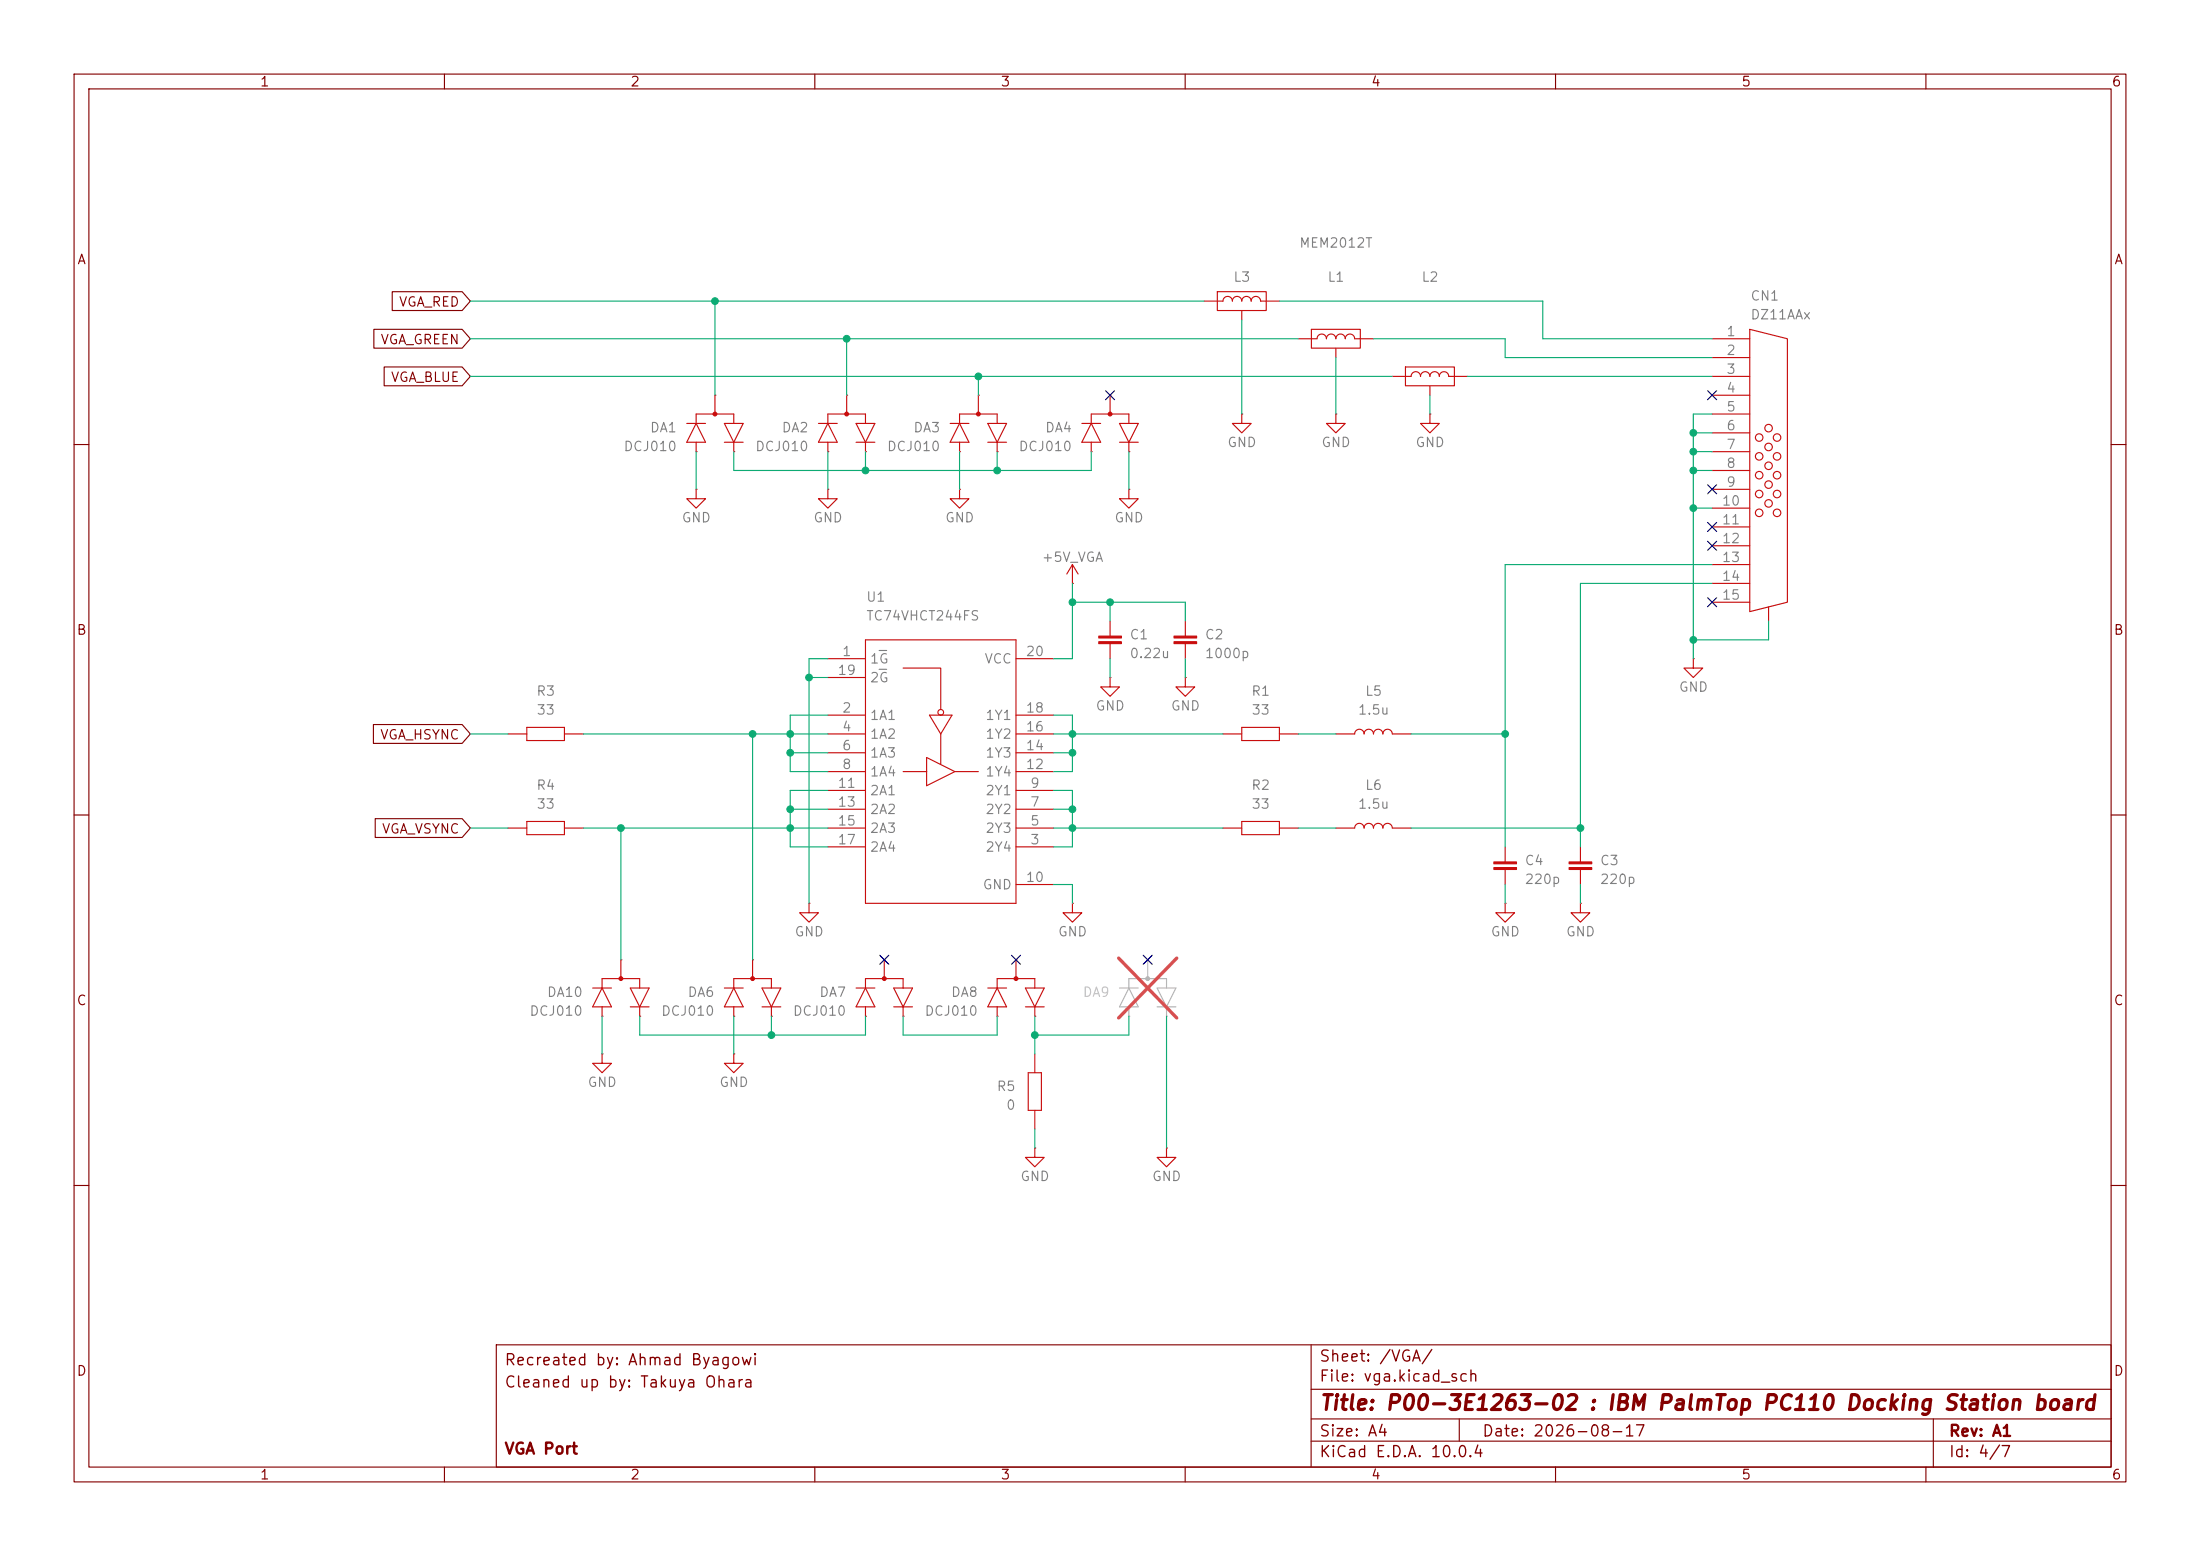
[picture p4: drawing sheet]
<svg xmlns="http://www.w3.org/2000/svg" width="297mm" height="210mm" viewBox="0 0 297 210" stroke-linecap="round" stroke-linejoin="round" font-family="sans-serif">
<g fill="none" stroke="#840000" stroke-width=".15">
<path d="M10 10h277v190h-277zM12 12h273v186h-273zM60 10v2M110 10v2M160 10v2M210 10v2M260 10v2M53 39.4h9.4l1.1 1.2-1.1 1.3h-9.4zM50.5 44.4h11.9l1.1 1.3-1.1 1.3h-11.9zM51.9 49.5h10.5l1.1 1.3-1.1 1.3h-10.5zM10 60h2M285 60h2"/>
<path d="M50.4 97.8h12l1.1 1.3-1.1 1.2h-12zM10 110h2M50.7 110.5h11.7l1.1 1.3-1.1 1.2h-11.7zM285 110h2M10 160h2M285 160h2M60 198v2M67 181.5h218v16.5h-218zM110 198v2M160 198v2M177 194.5h108M177 191.5h108"/>
<path d="M177 187.5h108M177 181.5v16.5M197 191.5v3M210 198v2M260 198v2M261 191.5v6.5"/>
</g>
<g fill="none" stroke="#c90c0c" stroke-width=".15">
<path d="M164.3 39.4h6.6v2.5h-6.6zM92.7 57.2h2.5M94 57.2v-1.3h5.1v1.3M94 57.2l1.2 2.5h-2.5zM94 59.7v1.3M96.5 53.3h.1M96.5 53.3v2.6M97.8 59.7h2.5M97.8 57.2h2.5l-1.2 2.5zM99.1 59.7v1.3M110.5 57.2h2.5M111.8 57.2v-1.3h5v1.3"/>
<path d="M111.8 57.2l1.2 2.5h-2.5zM111.8 59.7v1.3M114.3 53.3h.1M114.3 53.3v2.6M115.6 59.7h2.5M115.6 57.2h2.5l-1.3 2.5zM116.8 59.7v1.3M128.3 57.2h2.5M129.5 57.2v-1.3h5.1v1.3M129.5 57.2l1.3 2.5h-2.5zM129.5 59.7v1.3M132.1 53.3h.1"/>
<path d="M132.1 53.3v2.6M133.3 59.7h2.6M133.3 57.2h2.6l-1.3 2.5zM134.6 59.7v1.3M146 57.2h2.6M147.3 57.2v-1.3h5.1v1.3M147.3 57.2l1.3 2.5h-2.6zM147.3 59.7v1.3M149.9 53.3h.1M149.9 53.3v2.6M151.1 59.7h2.6M151.1 57.2h2.6l-1.3 2.5z"/>
<path d="M152.4 59.7v1.3M162.6 40.6h2.5a.63 .63 0 0 1 .6-.6 .63 .63 0 0 1 .7 .6 .63 .63 0 0 1 .6-.6 .63 .63 0 0 1 .6 .6 .63 .63 0 0 1 .7-.6 .63 .63 0 0 1 .6 .6 .63 .63 0 0 1 .6-.6 .63 .63 0 0 1 .7 .6h2.5M167.6 55.9v1.3h1.3l-1.3 1.2-1.2-1.2h1.2M167.6 55.9h.1M167.6 41.9v1.3M175.3 45.7h2.5a.63 .63 0 0 1 .6-.6 .63 .63 0 0 1 .7 .6 .63 .63 0 0 1 .6-.6 .63 .63 0 0 1 .6 .6 .63 .63 0 0 1 .7-.6 .63 .63 0 0 1 .6 .6 .63 .63 0 0 1 .6-.6 .63 .63 0 0 1 .7 .6h2.5M177 44.5h6.6v2.5h-6.6zM180.3 55.9v1.3h1.3l-1.3 1.2-1.2-1.2h1.2M180.3 55.9h.1M180.3 47v1.3M188 50.8h2.5a.63 .63 0 0 1 .6-.6 .63 .63 0 0 1 .7 .6 .63 .63 0 0 1 .6-.6 .63 .63 0 0 1 .6 .6 .63 .63 0 0 1 .7-.6 .63 .63 0 0 1 .6 .6 .63 .63 0 0 1 .6-.6 .63 .63 0 0 1 .7 .6h2.5M189.7 49.5h6.6v2.6h-6.6z"/>
<path d="M193 55.9v1.3h1.3l-1.3 1.2-1.2-1.2h1.2M193 55.9h.1M193 52.1v1.2M231.1 45.7h5.1M231.1 48.3h5.1M231.1 50.8h5.1M231.1 53.3h5.1M231.1 55.9h5.1M231.1 58.4h5.1M236.2 44.5l5.1 1.2v35.6l-5.1 1.3zM94 66v1.3h1.2l-1.2 1.3-1.3-1.3h1.3M94 66h.1"/>
<path d="M94 61h.1M99.1 61h.1M111.8 66v1.3h1.2l-1.2 1.3-1.3-1.3h1.3M111.8 66h.1M111.8 61h.1M116.8 61h.1M129.5 66v1.3h1.3l-1.3 1.3-1.2-1.3h1.2M129.5 66h.1M129.5 61h.1M134.6 61h.1M144.8 78.7h.1M144.8 76.2l-.8 1.3"/>
<path d="M144.8 76.2l.7 1.3M144.8 76.2v2.5M147.3 61h.1M152.4 66v1.3h1.3l-1.3 1.3-1.3-1.3h1.3M152.4 66h.1M152.4 61h.1M231.1 61h5.1M231.1 63.5h5.1M231.1 66h5.1M231.1 68.6h5.1M231.1 71.1h5.1M231.1 73.7h5.1"/>
<path d="M231.1 76.2h5.1M231.1 78.7h5.1M68.6 99.1h2.5M71.1 98.2h5.1v1.7h-5.1zM76.2 99.1h2.5M111.8 99.1h5M111.8 96.5h5M111.8 88.9h5M111.8 91.4h5M116.8 86.4h20.4v35.5h-20.4zM121.9 90.2h5.1v5.6M125.5 96.5h3l-1.5 2.6z"/>
<path d="M127 99.1v4M137.2 99.1h5M137.2 96.5h5M137.2 88.9h5M149.9 91.4v1.3h1.2l-1.2 1.3-1.3-1.3h1.3M149.9 91.4h.1M149.9 83.8v2.1M149.9 86.9v2M160 91.4v1.3h1.3l-1.3 1.3-1.3-1.3h1.3M160 91.4h.1M160 83.8v2.1M160 86.9v2"/>
<path d="M165.1 99.1h2.5M167.6 98.2h5.1v1.7h-5.1zM172.7 99.1h2.6M180.3 99.1h2.6a.63 .63 0 0 1 .6-.7 .63 .63 0 0 1 .6 .7 .63 .63 0 0 1 .7-.7 .63 .63 0 0 1 .6 .7 .63 .63 0 0 1 .7-.7 .63 .63 0 0 1 .6 .7 .63 .63 0 0 1 .6-.7 .63 .63 0 0 1 .7 .7h2.5M228.6 88.9v1.3h1.3l-1.3 1.2-1.3-1.2h1.3M228.6 88.9h.1M231.1 81.3h5.1M238.8 81.9v1.9M68.6 111.8h2.5M71.1 110.9h5.1v1.7h-5.1zM76.2 111.8h2.5M111.8 111.8h5"/>
<path d="M111.8 104.1h5M111.8 114.3h5M111.8 101.6h5M111.8 109.2h5M111.8 106.7h5M121.9 104.1h3.2M125.1 102.2l3.8 1.9-3.8 1.9zM128.9 104.1h3.2M137.2 111.8h5M137.2 104.1h5M137.2 114.3h5M137.2 101.6h5"/>
<path d="M137.2 109.2h5M137.2 106.7h5M137.2 119.4h5M165.1 111.8h2.5M167.6 110.9h5.1v1.7h-5.1zM172.7 111.8h2.6M180.3 111.8h2.6a.63 .63 0 0 1 .6-.7 .63 .63 0 0 1 .6 .7 .63 .63 0 0 1 .7-.7 .63 .63 0 0 1 .6 .7 .63 .63 0 0 1 .7-.7 .63 .63 0 0 1 .6 .7 .63 .63 0 0 1 .6-.7 .63 .63 0 0 1 .7 .7h2.5M203.2 114.3v2M203.2 117.3v2.1M213.4 114.3v2M213.4 117.3v2.1M80 133.4h2.5"/>
<path d="M81.3 137.2h.1M81.3 133.4l1.2 2.5h-2.5zM81.3 133.4v-1.3h5.1v1.3M81.3 135.9v1.3M83.8 129.5h.1M83.8 129.5v2.6M85.1 135.9h2.5M85.1 133.4h2.5l-1.2 2.5zM86.4 137.2h.1M86.4 135.9v1.3M97.8 133.4h2.5M99.1 137.2h.1"/>
<path d="M99.1 133.4l1.2 2.5h-2.5zM99.1 133.4v-1.3h5v1.3M99.1 135.9v1.3M101.6 129.5h.1M101.6 129.5v2.6M102.9 135.9h2.5M102.9 133.4h2.5l-1.3 2.5zM104.1 137.2h.1M104.1 135.9v1.3M109.2 121.9v1.3h1.3l-1.3 1.3-1.3-1.3h1.3M109.2 121.9h.1M115.6 133.4h2.5"/>
<path d="M116.8 137.2h.1M116.8 133.4l1.3 2.5h-2.5zM116.8 133.4v-1.3h5.1v1.3M116.8 135.9v1.3M119.4 129.5h.1M119.4 129.5v2.6M120.6 135.9h2.6M120.6 133.4h2.6l-1.3 2.5zM121.9 137.2h.1M121.9 135.9v1.3M133.3 133.4h2.6M134.6 137.2h.1"/>
<path d="M134.6 133.4v-1.3h5.1v1.3M134.6 135.9v1.3M134.6 133.4l1.3 2.5h-2.6zM137.2 129.5h.1M137.2 129.5v2.6M138.4 135.9h2.6M138.4 133.4h2.6l-1.3 2.5zM139.7 137.2h.1M139.7 135.9v1.3M144.8 121.9v1.3h1.2l-1.2 1.3-1.3-1.3h1.3M144.8 121.9h.1M203.2 121.9v1.3h1.3l-1.3 1.3-1.3-1.3h1.3"/>
<path d="M203.2 121.9h.1M213.4 121.9v1.3h1.2l-1.2 1.3-1.3-1.3h1.3M213.4 121.9h.1M81.3 142.2v1.3h1.2l-1.2 1.3-1.3-1.3h1.3M81.3 142.2h.1M99.1 142.2v1.3h1.2l-1.2 1.3-1.3-1.3h1.3M99.1 142.2h.1M138.8 144.8h1.8v5.1h-1.8zM139.7 154.9v1.3h1.3l-1.3 1.3-1.3-1.3h1.3M139.7 154.9h.1M139.7 142.2v2.6M139.7 149.9v2.5"/>
<path d="M157.5 154.9v1.3h1.2l-1.2 1.3-1.3-1.3h1.3M157.5 154.9h.1"/>
<circle cx="237.5" cy="59.1" r=".51"/>
<circle cx="238.8" cy="57.8" r=".51"/>
<circle cx="239.9" cy="59.1" r=".51"/>
<circle cx="237.5" cy="64.1" r=".51"/>
<circle cx="237.5" cy="69.2" r=".51"/>
<circle cx="237.5" cy="66.7" r=".51"/>
<circle cx="237.5" cy="61.6" r=".51"/>
<circle cx="238.8" cy="67.9" r=".51"/>
<circle cx="238.8" cy="60.3" r=".51"/>
<circle cx="238.8" cy="65.4" r=".51"/>
<circle cx="238.8" cy="62.9" r=".51"/>
<circle cx="239.9" cy="64.1" r=".51"/>
<circle cx="239.9" cy="66.7" r=".51"/>
<circle cx="239.9" cy="69.2" r=".51"/>
<circle cx="239.9" cy="61.6" r=".51"/>
<circle cx="127" cy="96.1" r=".38"/>
</g>
<path d="M151.1 133.4h2.6M152.4 137.2h.1M152.4 133.4l1.3 2.5h-2.6zM152.4 133.4v-1.3h5.1v1.3M152.4 135.9v1.3M154.9 129.5h.1M154.9 129.5v2.6M156.2 135.9h2.5M156.2 133.4h2.5l-1.2 2.5zM157.5 137.2h.1M157.5 135.9v1.3" fill="none" stroke="#b5b5b5" stroke-width=".15"/>
<circle cx="154.9" cy="132.1" r=".25" fill="#b5b5b5" stroke="#b5b5b5" stroke-width=".15"/>
<path d="M151 129.3l7.9 8.1M158.9 129.3l-7.9 8.1" fill="none" stroke="#e65255" stroke-width=".46"/>
<g fill="#c90c0c" stroke="#c90c0c" stroke-width=".15">
<path d="M211.8 116.3h3.1v.3h-3.1z"/>
<path d="M211.8 117.1h3.1v.2h-3.1z"/>
<path d="M201.7 116.3h3v.3h-3z"/>
<path d="M201.7 117.1h3v.2h-3z"/>
<path d="M148.3 86.6h3.1v.3h-3.1z"/>
<path d="M148.3 85.9h3.1v.2h-3.1z"/>
<path d="M158.5 86.6h3v.3h-3z"/>
<path d="M158.5 85.9h3v.2h-3z"/>
<circle cx="132.1" cy="55.9" r=".25"/>
<circle cx="119.4" cy="132.1" r=".25"/>
<circle cx="137.2" cy="132.1" r=".25"/>
<circle cx="149.9" cy="55.9" r=".25"/>
<circle cx="114.3" cy="55.9" r=".25"/>
<circle cx="101.6" cy="132.1" r=".25"/>
<circle cx="83.8" cy="132.1" r=".25"/>
<circle cx="96.5" cy="55.9" r=".25"/>
</g>
<path d="M118.7 87.8h1M118.7 90.3h1" fill="none" stroke="#808080" stroke-width=".15"/>
<g fill="none" stroke="#0dab74" stroke-width=".15">
<path d="M63.5 45.7h111.8M63.5 50.8h124.5M63.5 40.6h99.1M96.5 40.6v12.7M114.3 45.7v7.6M132.1 50.8v2.5M167.6 43.2v12.7M172.7 40.6h35.6v5.1h22.8M180.3 48.3v7.6M185.4 45.7h17.8v2.6h27.9M193 53.3v2.6M198.1 50.8h33"/>
<path d="M228.6 58.4h2.5M231.1 55.9h-2.5v33M94 61v5M99.1 61v2.5h48.2v-2.5M111.8 61v5M116.8 61v2.5M129.5 61v5M134.6 61v2.5M144.8 78.7v10.2h-2.6M152.4 61v5M228.6 61h2.5M228.6 63.5h2.5"/>
<path d="M228.6 68.6h2.5M231.1 76.2h-27.9v38.1M231.1 78.7h-17.7v35.6M63.5 99.1h5.1M78.7 99.1h33.1M101.6 99.1v30.4M109.2 91.4h2.6M111.8 96.5h-5.1v7.6h5.1M111.8 88.9h-2.6v33M142.2 96.5h2.6v7.6h-2.6M142.2 99.1h22.9M144.8 81.3h15.2v2.5"/>
<path d="M149.9 81.3v2.5M149.9 88.9v2.5M160 88.9v2.5M175.3 99.1h5M190.5 99.1h12.7M238.8 83.8v2.6h-10.2M63.5 111.8h5.1M78.7 111.8h33.1M83.8 111.8v17.7M106.7 109.2h5.1M106.7 101.6h5.1M111.8 106.7h-5.1v7.6h5.1"/>
<path d="M142.2 106.7h2.6v7.6h-2.6M142.2 119.4h2.6v2.5M142.2 111.8h22.9M142.2 109.2h2.6M142.2 101.6h2.6M175.3 111.8h5M190.5 111.8h22.9M203.2 119.4v2.5M213.4 119.4v2.5M81.3 137.2v5M86.4 137.2v2.5h30.4v-2.5M99.1 137.2v5"/>
<path d="M104.1 137.2v2.5M121.9 137.2v2.5h12.7v-2.5M139.7 137.2v5M152.4 137.2v2.5h-12.7M157.5 137.2v17.7M139.7 152.4v2.5"/>
</g>
<g fill="none" stroke="#000084" stroke-width=".15">
<path d="M149.3 52.7l1.2 1.2M150.5 52.7l-1.2 1.2M230.5 52.7l1.2 1.2M231.7 52.7l-1.2 1.2M230.5 73.1l1.2 1.2M230.5 70.5l1.2 1.2M230.5 65.4l1.2 1.2M231.7 73.1l-1.2 1.2M231.7 70.5l-1.2 1.2M231.7 65.4l-1.2 1.2M230.5 80.7l1.2 1.2M231.7 80.7l-1.2 1.2"/>
<path d="M118.8 128.9l1.2 1.2M120 128.9l-1.2 1.2M136.6 128.9l1.2 1.2M137.8 128.9l-1.2 1.2M154.3 128.9l1.2 1.2M155.5 128.9l-1.2 1.2"/>
</g>
<g fill="#0dab74" stroke="#0dab74" stroke-width=".14">
<circle cx="144.8" cy="109.2" r=".46"/>
<circle cx="144.8" cy="111.8" r=".46"/>
<circle cx="139.7" cy="139.7" r=".46"/>
<circle cx="106.7" cy="101.6" r=".46"/>
<circle cx="144.8" cy="101.6" r=".46"/>
<circle cx="228.6" cy="58.4" r=".46"/>
<circle cx="228.6" cy="61" r=".46"/>
<circle cx="228.6" cy="63.5" r=".46"/>
<circle cx="134.6" cy="63.5" r=".46"/>
<circle cx="149.9" cy="81.3" r=".46"/>
<circle cx="144.8" cy="81.3" r=".46"/>
<circle cx="116.8" cy="63.5" r=".46"/>
<circle cx="132.1" cy="50.8" r=".46"/>
<circle cx="114.3" cy="45.7" r=".46"/>
<circle cx="96.5" cy="40.6" r=".46"/>
<circle cx="228.6" cy="68.6" r=".46"/>
<circle cx="228.6" cy="86.4" r=".46"/>
<circle cx="213.4" cy="111.8" r=".46"/>
<circle cx="203.2" cy="99.1" r=".46"/>
<circle cx="106.7" cy="109.2" r=".46"/>
<circle cx="104.1" cy="139.7" r=".46"/>
<circle cx="144.8" cy="99.1" r=".46"/>
<circle cx="101.6" cy="99.1" r=".46"/>
<circle cx="83.8" cy="111.8" r=".46"/>
<circle cx="106.7" cy="99.1" r=".46"/>
<circle cx="106.7" cy="111.8" r=".46"/>
<circle cx="109.2" cy="91.4" r=".46"/>
</g>
<text font-size="2" fill="#840000" x="178" y="190.8">Title: P00-3E1263-02 : IBM PalmTop PC110 Docking Station board</text>
<g font-size="1.5" fill="#840000">
<text x="68" y="184.7">Recreated by: Ahmad Byagowi</text>
<text x="178" y="184.2">Sheet: /VGA/</text>
<text x="68" y="187.7">Cleaned up by: Takuya Ohara</text>
<text x="178" y="186.9">File: vga.kicad_sch</text>
<text x="68" y="196.7">VGA Port</text>
<text x="178" y="197.1">KiCad E.D.A. 10.0.4</text>
<text x="178" y="194.3">Size: A4</text>
<text x="200" y="194.3">Date: 2026-08-17</text>
<text x="263" y="194.3">Rev: A1</text>
<text x="263" y="197.1">Id: 4/7</text>
</g>
<g font-size="1.3" fill="#840000">
<text x="35" y="12">1</text>
<text x="85" y="12">2</text>
<text x="135" y="12">3</text>
<text x="185" y="12">4</text>
<text x="235" y="12">5</text>
<text x="285" y="12">6</text>
<text x="10.3" y="36">A</text>
<text x="285.3" y="36">A</text>
<text x="53.8" y="41.7">VGA_RED</text>
<text x="51.3" y="46.8">VGA_GREEN</text>
<text x="52.7" y="51.9">VGA_BLUE</text>
<text x="10.3" y="86">B</text>
<text x="285.3" y="86">B</text>
<text x="51.2" y="100.1">VGA_HSYNC</text>
<text x="51.5" y="112.8">VGA_VSYNC</text>
<text x="10.3" y="136">C</text>
<text x="285.3" y="136">C</text>
<text x="10.3" y="186">D</text>
<text x="285.3" y="186">D</text>
<text x="35" y="200">1</text>
<text x="85" y="200">2</text>
<text x="135" y="200">3</text>
<text x="185" y="200">4</text>
<text x="235" y="200">5</text>
<text x="285" y="200">6</text>
</g>
<g font-size="1.3" fill="#808080">
<text x="175.3" y="33.7">MEM2012T</text>
<text x="166.4" y="38.3">L3</text>
<text x="179.1" y="38.3">L1</text>
<text x="191.8" y="38.3">L2</text>
<text x="236.2" y="40.9">CN1</text>
<text x="233" y="45.7">1</text>
<text x="236.2" y="43.4">DZ11AAx</text>
<text x="233" y="48.2">2</text>
<text x="233" y="50.8">3</text>
<text x="233" y="53.3">4</text>
<text x="87.7" y="58.7">DA1</text>
<text x="105.4" y="58.7">DA2</text>
<text x="123.2" y="58.7">DA3</text>
<text x="141" y="58.7">DA4</text>
<text x="233" y="55.9">5</text>
<text x="233" y="58.4">6</text>
<text x="84.1" y="61.2">DCJ010</text>
<text x="101.9" y="61.2">DCJ010</text>
<text x="119.7" y="61.2">DCJ010</text>
<text x="137.4" y="61.2">DCJ010</text>
<text x="165.6" y="60.7">GND</text>
<text x="178.3" y="60.7">GND</text>
<text x="191" y="60.7">GND</text>
<text x="233" y="60.9">7</text>
<text x="233" y="63.5">8</text>
<text x="91.9" y="70.8">GND</text>
<text x="109.7" y="70.8">GND</text>
<text x="127.5" y="70.8">GND</text>
<text x="150.4" y="70.8">GND</text>
<text x="232.4" y="68.6">10</text>
<text x="232.4" y="71.1">11</text>
<text x="233" y="66">9</text>
<text x="140.5" y="76.2">+5V_VGA</text>
<text x="232.4" y="73.6">12</text>
<text x="232.4" y="76.2">13</text>
<text x="116.8" y="81.5">U1</text>
<text x="232.4" y="78.7">14</text>
<text x="232.4" y="81.3">15</text>
<text x="113.6" y="88.9">1</text>
<text x="116.8" y="84.1">TC74VHCT244FS</text>
<text x="117.3" y="89.9">1G</text>
<text x="132.8" y="89.9">VCC</text>
<text x="138.4" y="88.9">20</text>
<text x="152.4" y="86.6">C1</text>
<text x="152.4" y="89.1">0.22u</text>
<text x="162.6" y="86.6">C2</text>
<text x="162.6" y="89.1">1000p</text>
<text x="72.3" y="94.2">R3</text>
<text x="113" y="91.4">19</text>
<text x="117.3" y="92.4">2G</text>
<text x="168.8" y="94.2">R1</text>
<text x="184.2" y="94.2">L5</text>
<text x="226.6" y="93.7">GND</text>
<text x="72.3" y="96.8">33</text>
<text x="113.6" y="96.5">2</text>
<text x="113.6" y="99">4</text>
<text x="113.6" y="101.6">6</text>
<text x="117.3" y="97.5">1A1</text>
<text x="117.3" y="100">1A2</text>
<text x="132.9" y="100">1Y2</text>
<text x="132.9" y="97.5">1Y1</text>
<text x="138.4" y="101.6">14</text>
<text x="138.4" y="99">16</text>
<text x="138.4" y="96.5">18</text>
<text x="147.8" y="96.2">GND</text>
<text x="158" y="96.2">GND</text>
<text x="168.9" y="96.8">33</text>
<text x="183.2" y="96.8">1.5u</text>
<text x="72.3" y="106.9">R4</text>
<text x="113" y="106.7">11</text>
<text x="113.6" y="104.1">8</text>
<text x="117.3" y="102.6">1A3</text>
<text x="117.3" y="105.1">1A4</text>
<text x="117.3" y="107.7">2A1</text>
<text x="132.9" y="107.7">2Y1</text>
<text x="132.9" y="105.1">1Y4</text>
<text x="132.9" y="102.6">1Y3</text>
<text x="138.4" y="104.1">12</text>
<text x="139" y="106.7">9</text>
<text x="168.8" y="106.9">R2</text>
<text x="184.2" y="106.9">L6</text>
<text x="72.3" y="109.5">33</text>
<text x="113" y="109.2">13</text>
<text x="113" y="111.7">15</text>
<text x="117.3" y="110.2">2A2</text>
<text x="117.3" y="112.7">2A3</text>
<text x="132.9" y="112.7">2Y3</text>
<text x="132.9" y="110.2">2Y2</text>
<text x="139" y="111.7">5</text>
<text x="139" y="109.2">7</text>
<text x="168.9" y="109.5">33</text>
<text x="183.2" y="109.5">1.5u</text>
<text x="113" y="114.3">17</text>
<text x="117.3" y="115.3">2A4</text>
<text x="132.9" y="115.3">2Y4</text>
<text x="138.4" y="119.4">10</text>
<text x="139" y="114.3">3</text>
<text x="205.7" y="117.1">C4</text>
<text x="205.7" y="119.6">220p</text>
<text x="215.9" y="117.1">C3</text>
<text x="215.9" y="119.6">220p</text>
<text x="132.6" y="120.4">GND</text>
<text x="107.2" y="126.7">GND</text>
<text x="142.7" y="126.7">GND</text>
<text x="201.2" y="126.7">GND</text>
<text x="211.3" y="126.7">GND</text>
<text x="71.4" y="137.4">DCJ010</text>
<text x="73.7" y="134.9">DA10</text>
<text x="89.2" y="137.4">DCJ010</text>
<text x="92.7" y="134.9">DA6</text>
<text x="107" y="137.4">DCJ010</text>
<text x="110.5" y="134.9">DA7</text>
<text x="124.7" y="137.4">DCJ010</text>
<text x="128.3" y="134.9">DA8</text>
<text x="79.2" y="147">GND</text>
<text x="97" y="147">GND</text>
<text x="134.5" y="147.6">R5</text>
<text x="135.7" y="150.1">0</text>
<text x="137.7" y="159.7">GND</text>
<text x="155.4" y="159.7">GND</text>
</g>
<text font-size="1.3" fill="#bfbfbf" x="146.1" y="134.9">DA9</text>
</svg>
